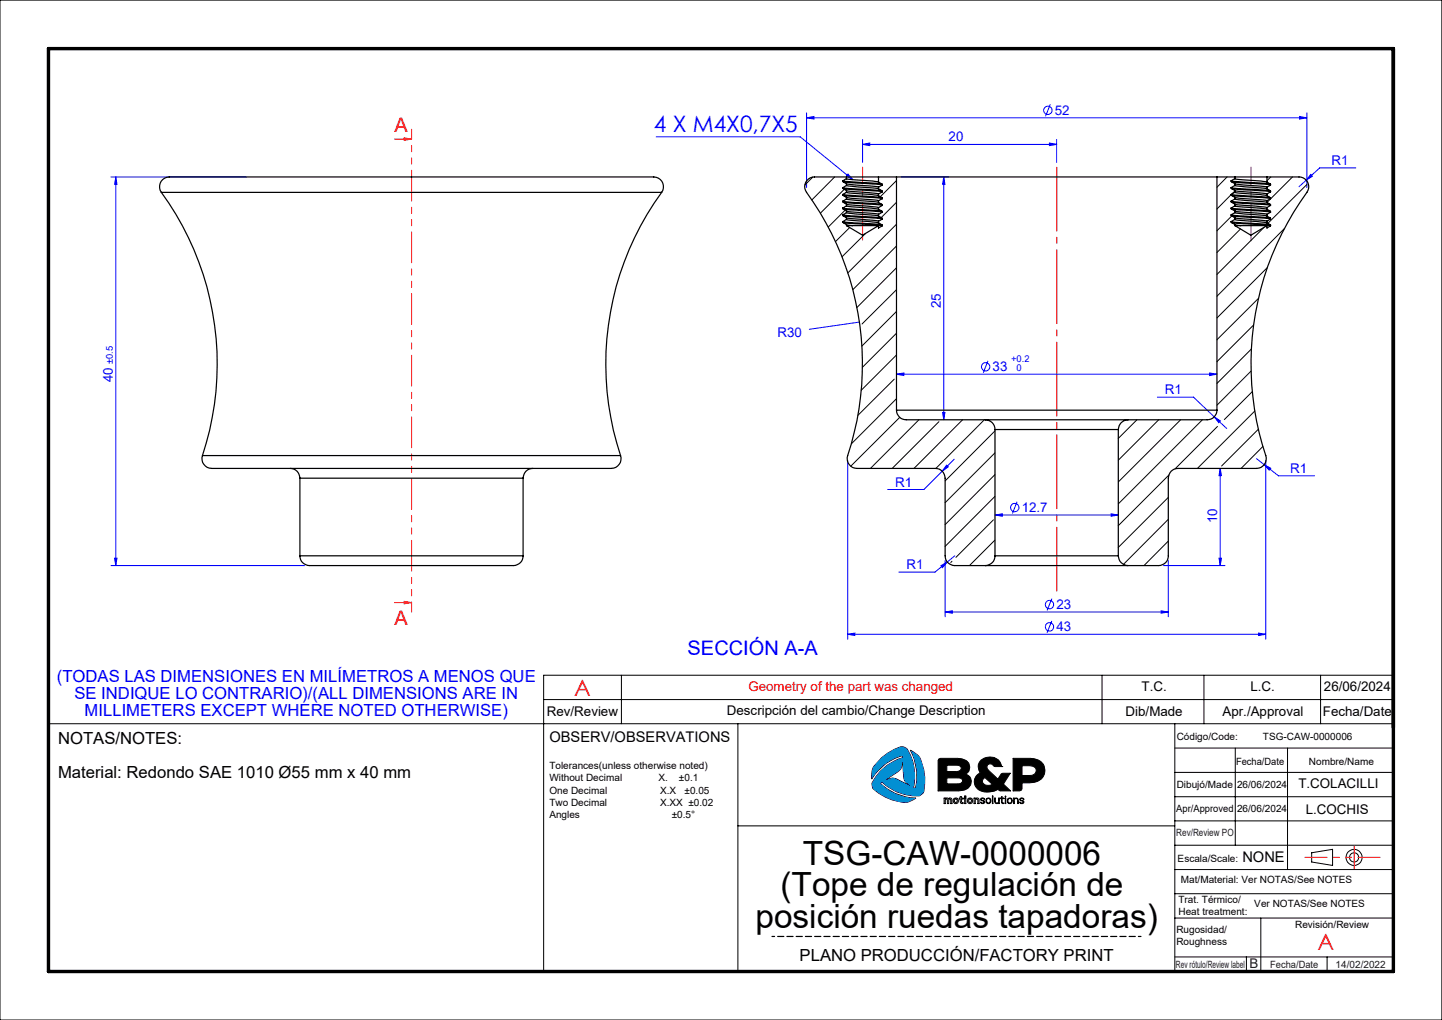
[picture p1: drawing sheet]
<svg xmlns="http://www.w3.org/2000/svg" width="297mm" height="210mm" viewBox="0 0 297 210" stroke-linecap="round" stroke-linejoin="round" font-family="sans-serif">
<g fill="none" stroke="#000" stroke-width=".21">
<path d="M0 0h297v210h-297zM128 139v10M227 139v10M248 139v10M272 139v10M287 139h-175v61M112 144h175M152 149v51M181.6 156a8.6 8.6 0 0 1 4.3-2.3l.7 .3a9.7 9.7 0 0 1 1.5 8.2l.4 .1a10.8 10.8 0 0 0-1-7.9 4.7 4.7 0 0 1 2 1.8 10.1 10.1 0 0 1 .6 7.1l-.6 .5a9.7 9.7 0 0 1-7.8-2.8l-.4 .3a10.8 10.8 0 0 0 7.4 3 4.3 4.3 0 0 1-2.5 .9 9.6 9.6 0 0 1-6.5-3.1l-.1-.7a9.5 9.5 0 0 1 6.3-5.4v-.4a10.4 10.4 0 0 0-6.4 4.8 4.2 4.2 0 0 1 .5-2.6zM185.9 156.6l.2 3.4 .2 .7 1.3 1.2-3.1-1.6-.6-.1-1.8 .5 2.9-1.9 .5-.5zM193.3 156.3l.4-.2h3.5a2.09 2.09 0 0 1 2.5 1.9l-.1 .7-.8 .7a1.68 1.68 0 0 1 1.3 1.7 1.68 1.68 0 0 1-1.5 1.6l-1.2 .1h-4.2zM195 157.5l2.4 .1a.58 .58 0 0 1 .6 .4 .58 .58 0 0 1-.3 .6l-.7 .2h-2z"/>
<path d="M202.1 156.5a2.71 2.71 0 0 1 3.9 .5l.3 .8h-1.5a.8 .8 0 0 0-.8-.5 .8 .8 0 0 0-.7 .6 2.07 2.07 0 0 0 1 1.4l1.2 1.1 .8-1.1 1.8-.1-1.4 2.2 1.4 1.4h-2l-.5-.3a3.5 3.5 0 0 1-4.6-.4 1.98 1.98 0 0 1 .9-3 1.94 1.94 0 0 1 .2-2.6zM206.3 157.8h.1M208.7 156.1h3.5a2.6 2.6 0 0 1 2.9 3.2 2.82 2.82 0 0 1-3.1 1.9h-1.5l-.1 1.5-.4 .1h-1.3zM210.5 157.6a2.82 2.82 0 0 1 2.8 .5 1.05 1.05 0 0 1-.1 1.2 1.05 1.05 0 0 1-1.1 .4h-1.6zM242 149v51M242 159h45M242 154h45M254.4 154v20M265.2 154v25M287 149h-277v51M152 170h90M194.5 164.3l1.5 .1 .1 1h-.3v-.7l-.2-.2-.2 .1v.8h-.3v-.8l-.2-.1-.2 .2v.7h-.2z"/>
<path d="M195 160.2h2.7l.5 .3v.4a.86 .86 0 0 1-1 .5h-2.2zM196.6 164.6l.2-.1 .3 .1v.5l-.3 .1-.2-.1zM197.8 164h.2v.3h.4v.2h-.4v.5a.22 .22 0 0 0 .1 .2 .22 .22 0 0 0 .3 0v.2a.63 .63 0 0 1-.6-.2 .63 .63 0 0 1 0-.7h-.2v-.2h.2zM198.7 164.3h.2v1.1h-.2zM198.7 163.9h.2v.2h-.2zM199.6 164.6l.2-.1 .2 .1v.5l-.2 .1-.2-.1zM200.6 164.3l.9 .1 .1 .2v.8h-.2v-.7l-.3-.2-.2 .3v.6h-.3zM202.5 160.4l.3-.3 1.6 1.4a1.33 1.33 0 0 1-2.1-.6zM202.6 165a.42 .42 0 0 1-.5-.2 .42 .42 0 0 1 0-.4l.5-.1 .2 .3h-.1a.28 .28 0 0 0-.3-.2 .28 .28 0 0 0-.3 .3l.6 .2a.43 .43 0 0 1-.2 .6 .43 .43 0 0 1-.6-.3l.5 .1h.2v-.3M203.3 164.5l.3-.1 .3 .1 .1 .3-.2 .5-.5-.1zM204.4 163.9h.1v1.5h-.1zM204.9 164.3h.1v.6a.36 .36 0 0 0 .3 .4 .36 .36 0 0 0 .4-.4v-.6h.1v1.1l-.1-.1-.3 .1-.4-.1z"/>
<path d="M206.3 164h.1v.3h.4l-.4 .1v.6a.23 .23 0 0 0 .1 .3 .23 .23 0 0 0 .3 0 .28 .28 0 0 1-.4 .1 .28 .28 0 0 1-.1-.4v-.6h-.3l.3-.1zM207 163.9l.2 .2zM207 164.3h.2v1.1h-.2zM207.7 164.5l.3-.1 .3 .1 .1 .3-.2 .5-.5-.1-.1-.3zM208.8 164.3l.1 .2a.48 .48 0 0 1 .8 .1v.8h-.1v-.6a.36 .36 0 0 0-.3-.4 .36 .36 0 0 0-.4 .4v.6h-.1zM210.1 164.4a.47 .47 0 0 1 .4-.1 .47 .47 0 0 1 .4 .3h-.1a.28 .28 0 0 0-.3-.2 .28 .28 0 0 0-.3 .3h.1a.43 .43 0 0 1 .5 .2 .43 .43 0 0 1 0 .5h-.5l-.3-.2 .3 .1h.4l.1-.2-.2-.1a.46 .46 0 0 1-.5-.6zM242 164h45M242 169h45M242 174h45M242 179h45M270.2 175.6l4.3-.7v3.3l-4.3-.7zM242 184h45"/>
<path d="M242 189h45M242 197h45M256.7 197v3M259.7 189v11M273.3 197v3"/>
<circle cx="196.9" cy="164.9" r=".57"/>
<circle cx="199.8" cy="164.9" r=".57"/>
<circle cx="203.6" cy="164.9" r=".56"/>
<circle cx="208" cy="164.9" r=".57"/>
<circle cx="278.9" cy="176.5" r="1.66"/>
<circle cx="278.9" cy="176.5" r=".94"/>
</g>
<path d="M159 192.8h76" fill="none" stroke="#000" stroke-width=".25" stroke-dasharray="1.3 .6" stroke-dashoffset=".7"/>
<path d="M10 10h277v190h-277z" fill="none" stroke="#000" stroke-width=".7"/>
<path d="M268.7 176.5h15.5" fill="none" stroke="#f00" stroke-width=".21" stroke-dasharray="6.3 1.3 1.3 1.3 1.3 1.3" stroke-dashoffset="1.8"/>
<path d="M278.9 174.2v4.6" fill="none" stroke="#f00" stroke-width=".21" stroke-dasharray="6.3 1.3 1.3 1.3 1.3 1.3"/>
<path d="M195 160.2h2.7l.5 .3 .1 .4-.3 .3-.5 .2h-2.5zM195 157.5l2.4 .1 .5 .2 .1 .5-.3 .4-.4 .1h-2.3zM193.3 156.3l-.1 6.5h4.4a2.08 2.08 0 0 0 2.4-2.3l-.4-.8-.8-.3a1.68 1.68 0 0 0 .9-1.9 1.68 1.68 0 0 0-1.7-1.3l-4.4-.1zM202.5 160.3l.3-.2 1.6 1.4-.7 .2-.9-.1-.5-.7zM202 156.6l-.5 .9 .1 1.1a.37 .37 0 0 1 .2 .4 .37 .37 0 0 1-.3 .3l-.7 1-.1 .8 .2 .9 .6 .6 .4 .2a4.1 4.1 0 0 0 3.7-.3l.4 .3h2.1l-1.4-1.4 1.4-2.2h-1.8l-.8 1.2-2.1-2-.1-.6 .1-.4 .4-.1 .6 .1 .4 .4h1.5v-.1a2.6 2.6 0 0 0-4.3-1.1zM210.5 157.6h1.8l.7 .3 .4 .5-.1 .7-.4 .4-.5 .2h-1.9zM208.7 156.1v6.7l1.6-.1 .2-.3v-1.2h1.5a2.75 2.75 0 0 0 3.2-2.4v-.8l-.3-.7a3.1 3.1 0 0 0-2.7-1.2z" fill-rule="evenodd" fill="#000"/>
<path d="M181.6 156l-1.6 1.8a4.1 4.1 0 0 0-.5 2.6 10.5 10.5 0 0 1 6.4-4.8v.4a9.6 9.6 0 0 0-6.3 5.4 1.5 1.5 0 0 0 1.1 1.6 8.6 8.6 0 0 0 6.3 2.1l1.7-.8a10.7 10.7 0 0 1-7.4-3l.4-.3a9.8 9.8 0 0 0 7.8 2.8l.6-.5a9.5 9.5 0 0 0-1-7.7l-1.6-1.2a10.7 10.7 0 0 1 1 7.9l-.4-.1a9.7 9.7 0 0 0-1.5-8.2 1.71 1.71 0 0 0-2.1 .2l-1.1 .5zM185.9 156.6l.3 3.9 .2 .4 1.2 1-3.3-1.7h-.7l-1.5 .5 3.2-2.1 .4-.6z" fill-rule="evenodd" fill="#0090d6"/>
<g fill="none" stroke="#00f" stroke-width=".21">
<path d="M22.9 36.4h27.9M23.8 36.4v80M23.8 36.4l.3 1.6h-.5zM135.1 28.2h29.7l10.8 8.8M166.1 24.3l1.5-.3v.5zM166.1 23.2v15.4M166.1 24.3h103.1M174.7 35.8l.9 1.2-1.3-.8zM177.7 29.7l1.4-.3v.6zM177.7 28.7v4.7M177.7 29.7h39.9M185.6 36.4h9.8"/>
<path d="M194.4 36.4l.2 1.6h-.5zM194.4 36.4v50M216.1 29.4l1.5 .3-1.5 .3zM216.3 21.5l-1 2.4M217.6 28.7v4.7M267.7 24l1.5 .3-1.5 .2zM269 37.1l-1.5 1.3M269.2 23.2v15.4M270 35.9l.3 .4-1.3 .8zM279.3 34.6h-7.5l-2.8 2.5M177 66.3l-10.3 1.5M184.6 77l1.6-.2v.5z"/>
<path d="M184.6 77h66M203.5 74.3l-1 2.5M249.1 76.8l1.5 .2-1.5 .3zM174.6 94.8v36.8M194.1 84.9h.5l-.2 1.5zM194.9 95.8l.4 .3-1.2 .9zM196.5 94.5l-6.2 6.3h-7.5M238.4 81.8h7.4l4.3 4M250.1 85.8l1.3 .9-.4 .3zM250.1 85.8l2.6 2.4M251.3 96.4v20M251.3 96.4l.3 1.5h-.5z"/>
<path d="M258.8 94.4l1.6 1.3M260.4 95.7l1.3 .7-.3 .4zM260.4 95.7l2.9 2.3h7.5M260.7 94.8v36.8M22.9 116.4h39.9M23.6 114.9h.5l-.3 1.5zM193.8 116.5l1.3-.8-1 1.2zM194.7 115.4v11.6M195.1 115.7l-2.5 2.1h-7.5M196.6 114.4l-1.5 1.3M204.9 106l1.5-.2v.5zM204.9 106h25.4"/>
<path d="M209.5 103.3l-1 2.4M228.8 105.8l1.5 .2-1.5 .3zM239.6 116.4h12.7M240.6 115.4v11.6M251.1 114.9h.5l-.3 1.5zM174.6 130.6l1.5-.3v.5zM174.6 130.6h86.1M194.7 126l1.4-.2v.5zM194.7 126h45.9M216.6 123.3l-.9 2.4M216.6 127.8l-.9 2.5M239.1 125.8l1.5 .2-1.5 .3z"/>
<path d="M259.2 130.3l1.5 .3-1.5 .2z"/>
<circle cx="215.8" cy="22.7" r=".86"/>
<circle cx="203" cy="75.5" r=".86"/>
<circle cx="209" cy="104.5" r=".87"/>
<circle cx="216.2" cy="124.5" r=".87"/>
<circle cx="216.2" cy="129" r=".87"/>
</g>
<path d="M81.2 28.6h3.5M83.3 28.4l1.4 .2-1.4 .3zM81.2 124.1h3.5M83.3 123.8l1.4 .3-1.4 .2z" fill="none" stroke="#f00" stroke-width=".21"/>
<path d="M217.7 34.4v87.3" fill="none" stroke="#f00" stroke-width=".21" stroke-dasharray="15.2 1.3 1.3 1.3" stroke-dashoffset="2.1"/>
<path d="M177.7 49.4v-15" fill="none" stroke="#f00" stroke-width=".21" stroke-dasharray="15.2 1.3 1.3 1.3" stroke-dashoffset="7.5"/>
<path d="M257.7 49.6v-15.2" fill="none" stroke="#f00" stroke-width=".21" stroke-dasharray="15.2 1.3 1.3 1.3" stroke-dashoffset="7.6"/>
<path d="M84.8 26.6v99.4" fill="none" stroke="#f00" stroke-width=".21" stroke-dasharray="6.3 1.3 1.3 1.3 1.3 1.3" stroke-dashoffset="4.3"/>
<path d="M83.3 28.4l1.4 .2-1.4 .3zM83.3 123.8l1.4 .3-1.4 .2z" fill="#f00"/>
<g fill="#00f">
<path d="M174.7 35.8l.9 1.2-1.3-.8z"/>
<path d="M194.7 126l1.4-.2v.5zM239.1 125.8l1.5 .2-1.5 .3zM174.6 130.6l1.5-.3v.5zM259.2 130.3l1.5 .3-1.5 .2zM166.1 24.3l1.5-.3v.5zM267.7 24l1.5 .3-1.5 .2zM177.7 29.7l1.4-.3v.6zM216.1 29.4l1.5 .3-1.5 .3zM204.9 106l1.5-.2v.5zM228.8 105.8l1.5 .2-1.5 .3zM184.6 77l1.6-.2v.5zM249.1 76.8l1.5 .2-1.5 .3zM270 35.9l-1 1.2 1.3-.8zM260.4 95.7l1 1.1 .3-.4zM250.1 85.8l.9 1.2 .4-.3zM193.8 116.5l.3 .4 1-1.2zM194.9 95.8l-.8 1.2 1.2-.9z"/>
<path d="M251.1 114.9h.5l-.3 1.5zM251.3 96.4l.3 1.5h-.5z"/>
<path d="M23.8 36.4l.3 1.6h-.5zM23.6 114.9h.5l-.3 1.5zM194.4 36.4l.2 1.6h-.5zM194.1 84.9h.5l-.2 1.5z"/>
</g>
<g fill="none" stroke="#000" stroke-width=".25">
<path d="M33.2 39.6a2.13 2.13 0 0 1 .1-2.4 2.13 2.13 0 0 1 2.4-.8h97.6a3.3 3.3 0 0 1 3 .9 2.08 2.08 0 0 1 0 2.3M33.2 39.6a60.1 60.1 0 0 1 8.5 54.2M33.2 39.6h103.1M136.3 39.6a60.1 60.1 0 0 0-8.5 54.2M173.6 38.6l8 .7M173.6 38.6v.2l.7 .4M173.6 37.2v.2l.7 .4M173.6 37.2l8 .7M173.7 37.5l8 .6M173.7 38.9l8 .6M174.3 38.2l6.6 .7M174.3 38.2l-.7 .4"/>
<path d="M174.3 37.8l6.6 .8M174.3 39.2l6.6 .7M174.3 39.6l6.6 .7M174.3 39.6l-.7 .4M174.3 36.8l6.6 .7M174.3 36.8l-.7 .4M174.3 36.4h6.6M174.3 36.4h-6.6a1.99 1.99 0 0 0-1.7 1.1 1.99 1.99 0 0 0 .1 2.1 60.2 60.2 0 0 1 8.4 54.7 2.05 2.05 0 0 0 2 2.1h16.2a1.99 1.99 0 0 1 2 2.1v15.9a1.99 1.99 0 0 0 1.9 2h6.4M174.3 36.4v.4M174.3 37.8v.4M174.3 39.2v.4M180.9 38.9l.8 .4v.2"/>
<path d="M180.9 37.5l.8 .4v.2M180.9 36.4v1.1M180.9 38.6v.3M180.9 39.9v.4M180.9 36.4h3.7M181.7 39.5l-.8 .4M181.7 38.1l-.8 .5M184.6 36.4h66M184.6 36.4v48M250.6 36.4h3.8M250.6 36.4v48M253.6 38.6l8 .7"/>
<path d="M253.6 38.6v.2l.8 .4M253.6 37.2v.2l.8 .4M253.6 37.2l8 .7M253.7 38.9l8 .6M253.7 37.5l8 .6M254.4 38.2l6.5 .7M254.4 38.2l-.8 .4M254.4 37.8l6.5 .8M254.4 39.2l6.5 .7M254.4 39.6l6.5 .7M254.4 39.6l-.8 .4M254.4 36.8l6.5 .7"/>
<path d="M254.4 36.8l-.8 .4M254.4 36.4h6.5M254.4 36.4v.4M254.4 37.8v.4M254.4 39.2v.4M260.9 38.9l.8 .4v.2M260.9 37.5l.8 .4v.2M260.9 36.4h6.6a1.99 1.99 0 0 1 1.8 1.1 1.99 1.99 0 0 1-.1 2.1 60.2 60.2 0 0 0-8.4 54.7 2.05 2.05 0 0 1-2 2.1h-16.2a1.99 1.99 0 0 0-2 2.1v15.9a1.99 1.99 0 0 1-1.9 2h-6.4M260.9 36.4v1.1M260.9 38.6v.3M260.9 39.9v.4M261.7 39.5l-.8 .4"/>
<path d="M261.7 38.1l-.8 .5M173.6 45.6l7.9 .7M173.6 41.4v.2l.7 .4M173.6 41.4l8 .7M173.6 42.8l8 .7M173.6 42.8v.2l.7 .4M173.6 44.2v.2l.7 .4M173.6 44.2l8 .7M173.6 40l7.9 .7M173.6 40v.2l.7 .4M173.6 45.6v.2l.7 .4M173.7 45.9l8 .6"/>
<path d="M173.7 41.7l8 .6M173.7 43.1l8 .6M173.7 44.4l8 .7M173.7 40.2l8 .7M174.3 45.2l6.6 .7M174.3 45.2l-.7 .4M174.3 44.8l6.6 .7M174.3 42l6.6 .7M174.3 42.4l6.6 .7M174.3 41l6.6 .7M174.3 41l-.7 .4M174.3 40.6l6.6 .7"/>
<path d="M174.3 42.4l-.7 .4M174.3 43.4l.7 .2 5.9 .5M174.3 43.8l6.6 .7M174.3 43.8l-.7 .4M174.3 46.2l1.3 .3M174.3 46.5h1.3M174.3 40.6v.4M174.3 42v.4M174.3 43.4v.4M174.3 44.8v.4M174.3 46.2v.3M174.3 46.5l3.4 1.9 3.2-1.9"/>
<path d="M175.6 46.5h5.3M180.9 45.9l.8 .4v.2M180.9 41.7l.8 .4v.2M180.9 43.1l.8 .4v.2M180.9 44.5l.8 .4v.2M180.9 40.3l.8 .4v.2M180.9 46.5v.4l.8-.4M180.9 41.3v.4M180.9 42.7v.4M180.9 44.1v.4M180.9 45.5v.4M181.7 42.3l-.8 .4"/>
<path d="M181.7 43.7l-.8 .4M181.7 45.1l-.8 .4M181.7 40.9l-.8 .4M253.6 45.6l7.9 .7M253.6 41.4v.2l.8 .4M253.6 41.4l8 .7M253.6 42.8l8 .7M253.6 42.8v.2l.8 .4M253.6 44.2v.2l.8 .4M253.6 44.2l8 .7M253.6 40l7.9 .7M253.6 40v.2l.8 .4"/>
<path d="M253.6 45.6v.2l.8 .4M253.7 45.9l8 .6M253.8 41.7l7.9 .6M253.8 43.1l7.9 .6M253.8 44.4l7.9 .7M253.8 40.2l7.9 .7M254.4 45.2l6.5 .7M254.4 45.2l-.8 .4M254.4 44.8l6.5 .7M254.4 42l6.5 .7M254.4 42.4l6.5 .7M254.4 41l6.5 .7"/>
<path d="M254.4 41l-.8 .4M254.4 40.6l6.5 .7M254.4 42.4l-.8 .4M254.4 43.4l.6 .2 5.9 .5M254.4 43.8l6.5 .7M254.4 43.8l-.8 .4M254.4 46.2l1.2 .3M254.4 46.5h1.2M254.4 40.6v.4M254.4 42v.4M254.4 43.4v.4M254.4 44.8v.4"/>
<path d="M254.4 46.2v.3M254.4 46.5l3.2 1.9 3.3-1.9M255.6 46.5h5.3M260.9 45.9l.8 .4v.2M260.9 41.7l.8 .4v.2M260.9 43.1l.8 .4v.2M260.9 44.5l.8 .4v.2M260.9 40.3l.8 .4v.2M260.9 46.5v.4l.8-.4M260.9 41.3v.4M260.9 42.7v.4M260.9 44.1v.4"/>
<path d="M260.9 45.5v.4M261.7 42.3l-.8 .4M261.7 43.7l-.8 .4M261.7 45.1l-.8 .4M261.7 40.9l-.8 .4M41.7 93.8a2.11 2.11 0 0 0 2.5 2.6h80.2a4.3 4.3 0 0 0 2.8-.5 1.91 1.91 0 0 0 .6-2.1M41.7 93.8h86.1M59.8 96.4a1.99 1.99 0 0 1 2 2.1M61.8 98.5h45.9M61.8 98.5v15.9M107.7 98.5v15.9M109.7 96.4a1.99 1.99 0 0 0-2 2.1"/>
<path d="M184.6 84.4a1.99 1.99 0 0 0 2.1 2h16.3M184.6 84.4h66M203 86.4a1.99 1.99 0 0 1 1.9 2M203 86.4h29.3M204.9 88.4h25.4M204.9 88.4v26M230.3 88.4v26M232.3 86.4a2.05 2.05 0 0 0-2 2M250.6 84.4a1.99 1.99 0 0 1-2 2h-16.3M61.8 114.4a2.26 2.26 0 0 0 2.8 2h39.9a3.3 3.3 0 0 0 2.9-.8l.3-1.2M61.8 114.4h45.9M203 116.4h29.3"/>
<path d="M204.9 114.4a1.99 1.99 0 0 1-1.9 2M204.9 114.4h25.4M230.3 114.4a2.05 2.05 0 0 0 2 2"/>
</g>
<g fill="none" stroke="#000" stroke-width=".21">
<path d="M167.4 36.5l-1.6 1.6M171.9 36.4l-4.7 4.8M173.9 39l-4.9 4.9M184.6 37.2l-3.3 3.3M252.7 36.4l-2.1 2.2M254.4 39.3l-.7 .6M261.7 36.4l-.8 .8M266.2 36.4l-5.3 5.3M269.2 38l-8.1 8M174.1 43.3l-3.5 3.4M175 46.8l-2.9 2.9M178.3 48l-4.9 4.9"/>
<path d="M184.6 41.7l-3.1 3.1M184.6 46.2l-10 10M184.6 50.7l-9 8.9M184.6 55.1l-8.1 8.2M184.6 59.6l-7 7.1M253.6 40.1l-3 2.9M253.7 44.5l-3.1 3M255.5 47.1l-4.9 4.9M260.3 46.8l-9.7 9.7M261.1 55.1l-10.5 10.4M264.5 47.1l-13.9 13.9M184.2 78.1l-7.5 7.4"/>
<path d="M184.6 64.1l-7.1 7.2M184.6 68.6l-7 7M184.6 73.1l-7.2 7.3M257.7 76.4l-7.1 7M257.7 71.9l-7.1 7M258.2 66.9l-7.6 7.6M259.2 61.4l-8.6 8.5M184.6 82.1l-9.3 9.3M185.3 85.9l-10.1 10.1M189.3 86.4l-10 10M193.4 86.8l-9.6 9.6M198.3 86.4l-10.1 10"/>
<path d="M202.7 86.4l-9.9 10M204.9 93.2l-10.2 10.3M204.9 97.7l-10.2 10.3M204.9 88.7l-10.2 10.3M234.2 86.4l-3.9 3.9M238.7 86.4l-8.4 8.3M240.7 97.8l-10.4 10.4M243.2 86.4l-12.9 12.8M247.6 86.4l-17.3 17.3M250.8 87.8l-8.8 8.7M257.9 80.6l-5.7 5.8M258.4 84.6l-11.8 11.8"/>
<path d="M259.2 88.4l-7.6 7.5M260.1 91.9l-4.5 4.5M196.1 115.6l-.3 .2M204.6 107l-7.7 7.8M204.9 102.2l-10.2 10.3M204.9 111.2l-5.2 5.2M240.6 102.4l-10.3 10.3M240.6 106.9l-9.2 9.3M240.6 111.4l-5 5"/>
</g>
<g font-size="6.9">
<text x="165.4" y="178.1">TSG-CAW-0000006</text>
<text x="160.8" y="184.6">(Tope de regulación de</text>
<text x="155.6" y="191">posición ruedas tapadoras)</text>
</g>
<text font-size="4.7" fill="#00f" x="134.7" y="27.1">4 X M4X0,7X5</text>
<g font-size="4.7" fill="#f00">
<text x="118.2" y="143.2">A</text>
<text x="271.4" y="195.6">A</text>
</g>
<g font-size="4.1" fill="#f00">
<text x="81.3" y="27.1">A</text>
<text x="81.3" y="128.6">A</text>
</g>
<text font-size="4.1" fill="#00f" x="141.6" y="134.9">SECCIÓN A-A</text>
<g font-size="3.4" fill="#00f">
<text x="11.7" y="140.4">(TODAS LAS DIMENSIONES EN MILÍMETROS A MENOS QUE</text>
<text x="15.3" y="143.9">SE INDIQUE LO CONTRARIO)/(ALL DIMENSIONS ARE IN</text>
<text x="17.4" y="147.4">MILLIMETERS EXCEPT WHERE NOTED OTHERWISE)</text>
</g>
<g font-size="3.4">
<text x="12" y="153.1">NOTAS/NOTES:</text>
<text x="12" y="160.1">Material: Redondo SAE 1010 Ø55 mm x 40 mm</text>
<text x="164.7" y="197.9">PLANO PRODUCCIÓN/FACTORY PRINT</text>
</g>
<g font-size="3">
<text x="113.2" y="152.7">OBSERV/OBSERVATIONS</text>
<text x="255.9" y="177.4">NONE</text>
</g>
<g font-size="2.7" fill="#00f">
<text x="217.3" y="23.6">52</text>
<text x="195.4" y="29.1">20</text>
<text x="274.2" y="33.9">R1</text>
<text x="193.8" y="63.4" transform="rotate(-90 193.8 63.4)">25</text>
<text x="160.2" y="69.3">R30</text>
<text x="204.4" y="76.4">33</text>
<text x="23.3" y="78.7" transform="rotate(-90 23.3 78.7)">40</text>
<text x="239.9" y="81.1">R1</text>
<text x="184.4" y="100.2">R1</text>
<text x="265.7" y="97.3">R1</text>
<text x="210.4" y="105.4">12.7</text>
<text x="250.7" y="107.7" transform="rotate(-90 250.7 107.7)">10</text>
<text x="186.7" y="117.2">R1</text>
<text x="217.6" y="125.4">23</text>
<text x="217.6" y="130">43</text>
</g>
<text font-size="2.7" fill="#f00" x="154.1" y="142.2">Geometry of the part was changed</text>
<g font-size="2.7">
<text x="235.1" y="142.2">T.C.</text>
<text x="257.5" y="142.2">L.C.</text>
<text x="272.7" y="142.2">26/06/2024</text>
<text x="112.6" y="147.5">Rev/Review</text>
<text x="149.7" y="147.3">Descripción del cambio/Change Description</text>
<text x="231.8" y="147.3">Dib/Made</text>
<text x="251.8" y="147.3">Apr./Approval</text>
<text x="272.5" y="147.4">Fecha/Date</text>
<text x="267.4" y="162.3">T.COLACILLI</text>
<text x="269" y="167.5">L.COCHIS</text>
</g>
<text font-size="2.7" fill="#191924" x="257.3" y="199.4">B</text>
<g font-size="2.1">
<text x="242.4" y="152.3">Código/Code:</text>
<text x="260.1" y="152.3">TSG-CAW-0000006</text>
<text x="113.2" y="158.4">Tolerances(unless otherwise noted)</text>
<text x="113.2" y="160.9">Without Decimal</text>
<text x="135.6" y="160.9">X.</text>
<text x="139.8" y="160.9">±0.1</text>
<text x="254.6" y="157.4">Fecha/Date</text>
<text x="269.6" y="157.5">Nombre/Name</text>
<text x="113.2" y="163.4">One Decimal</text>
<text x="113.2" y="165.9">Two Decimal</text>
<text x="136" y="165.9">X.XX ±0.02</text>
<text x="136" y="163.4">X.X</text>
<text x="141" y="163.4">±0.05</text>
<text x="242.3" y="167.1">Apr/Approved</text>
<text x="242.4" y="162.3">Dibujó/Made</text>
<text x="254.8" y="162.3">26/06/2024</text>
<text x="254.8" y="167.1">26/06/2024</text>
<text x="113.2" y="168.4">Angles</text>
<text x="138.4" y="168.4">±0.5°</text>
<text x="242.6" y="177.5">Escala/Scale:</text>
<text x="242.7" y="185.9">Trat. Térmico/</text>
<text x="243.2" y="181.7">Mat/Material: Ver NOTAS/See NOTES</text>
<text x="242.7" y="188.4">Heat treatment:</text>
<text x="258.3" y="186.7">Ver NOTAS/See NOTES</text>
<text x="266.8" y="191.1">Revisión/Review</text>
<text x="242.3" y="192">Rugosidad/</text>
<text x="242.3" y="194.5">Roughness</text>
</g>
<g font-size="2.1" fill="#191924">
<text x="242.3" y="172.1">Rev/Review PO</text>
<text x="242.2" y="199.2">Rev rótulo/Review label</text>
<text x="261.6" y="199.3">Fecha/Date</text>
<text x="275.1" y="199.3">14/02/2022</text>
</g>
<g font-size="1.9" fill="#00f">
<text x="23.3" y="74.9" transform="rotate(-90 23.3 74.9)">±0.5</text>
<text x="208.3" y="74.6">+0.2</text>
<text x="209.4" y="76.4">0</text>
</g>
</svg>
